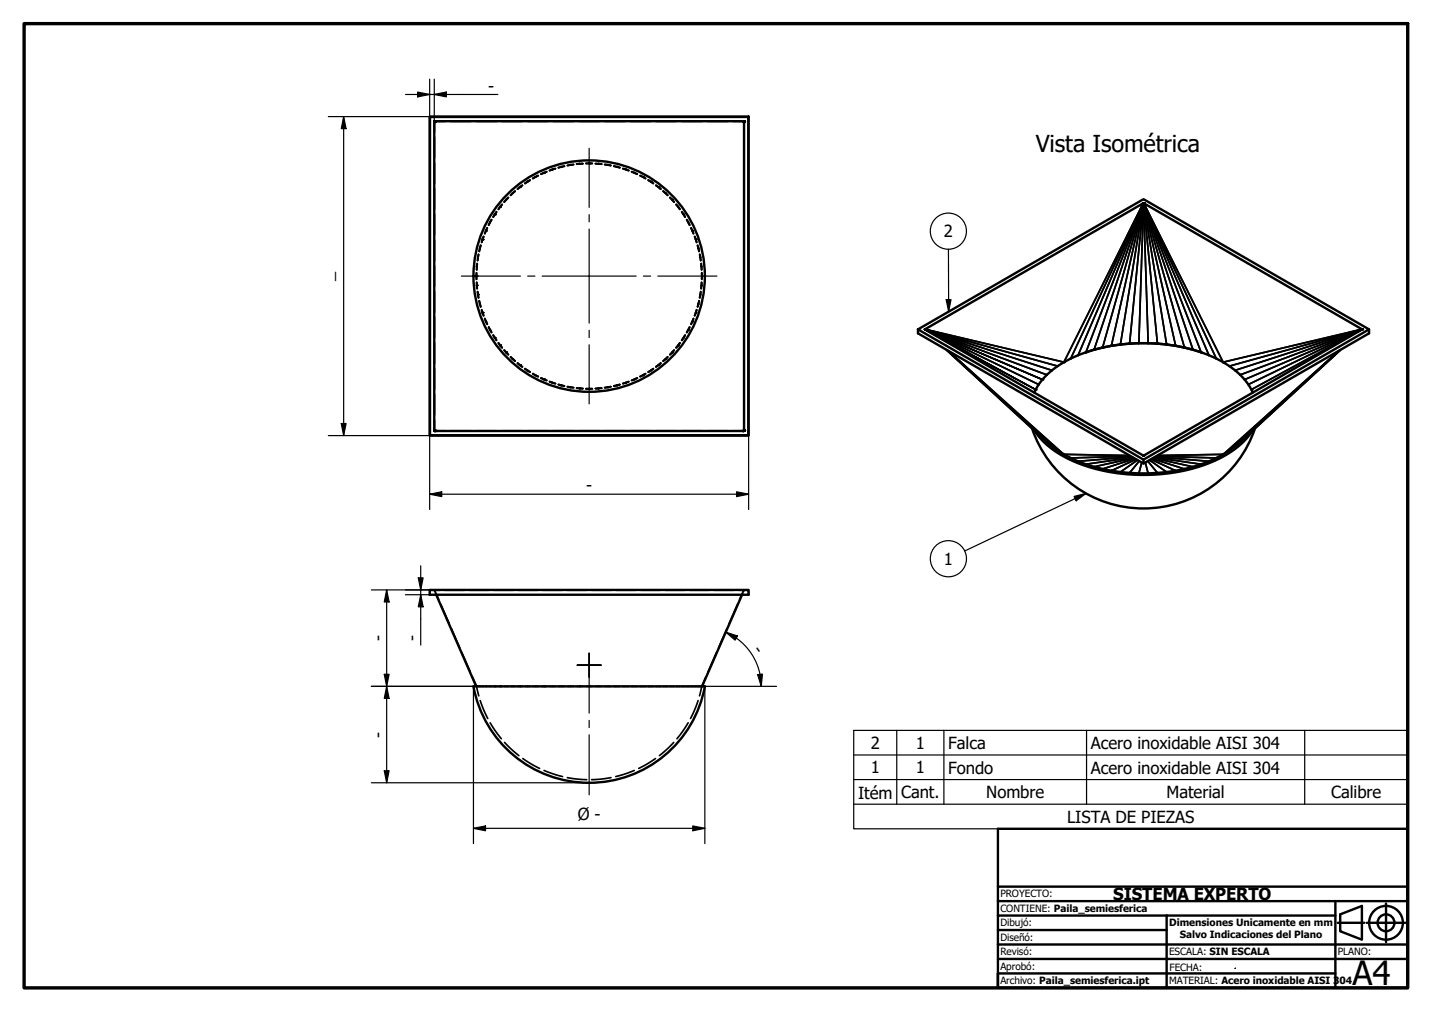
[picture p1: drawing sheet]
<svg xmlns="http://www.w3.org/2000/svg" width="297mm" height="210mm" viewBox="0 0 297 210" stroke-linecap="round" stroke-linejoin="round" font-family="sans-serif">
<!-- layer: Oculto (ISO) -->
<g fill="none" stroke="#000" stroke-width=".35">
<path d="M90.1 25.3h.1M90.1 25.2v2.2M90.1 28.5v4.2M90.1 33.8v4.3M90.1 39.1v4.3M90.1 25.2h.1M90.2 25.2h-.1M90.2 25.2h.1M92.3 25.2h-2.1M93.4 25.2h4.3M98.7 25.2h4.3M104.1 25.2h4.2"/>
<path d="M106.8 39.6l-.5 .4M107.8 38.8l-.5 .4M107.8 38.8h.1M107.9 38.8l-.5 .4M107.9 38.8l-.5 .5M107.9 38.8l.5-.3zM107.9 38.8h.1M108.3 38.4l-.5 .4M108.9 38.1l.5-.4zM109.4 37.6h.1M109.4 37.6l-.6 .4M109.4 25.2h4.3"/>
<path d="M109.4 37.7l.6-.3zM109.4 37.7h.1M109.9 37.3l-.5 .3M111 36.7l-.5 .3M111 36.6v.1M111.1 36.7h.1M111.1 36.7l-.6 .3M111.1 36.7l-.6 .4M111.1 36.7l.6-.3zM111.6 36.4l-.6 .2M112.7 35.8l-.5 .3M112.8 35.8h-.1"/>
<path d="M112.8 35.9l-.6 .3M112.8 35.9l.6-.3zM112.8 35.9h.1M113.4 35.6l-.6 .2M114 35.4l.6-.2zM114.5 35.1h.1M114.5 35.1l-.6 .2M114.6 35.2h.1M114.6 35.2l.6-.2zM114.7 25.2h4.3M115.2 34.9l-.6 .2M115.9 34.8l.6-.2z"/>
<path d="M116.4 34.6h.1M116.4 34.6l-.6 .1M116.5 34.6h.1M116.5 34.6l.6-.1zM117 34.4l-.6 .1M117.7 34.4l.7-.2-.7 .2M118.3 34.2h.1M118.3 34.2l-.6 .1M118.4 34.2h.1M118.9 34.1l-.6 .1M119 34.1l-.6 .1M119 34.2h-.6"/>
<path d="M119.6 34.1l.7-.1zM120.1 25.2h4.2M120.2 33.9l-.6 .1M120.2 33.9h.1M120.3 34h.1M120.3 34l.6-.1zM120.9 33.9h-.7M121.5 33.9h1.4M121.6 33.9h.6zM122.2 33.9h.1M122.2 33.9h.7zM123.5 33.9l.6 .1z"/>
<path d="M123.5 33.9h.7M124.1 34h.1M124.1 34l.7 .1zM124.2 33.9h.1M124.2 33.9l.6 .1M125.4 25.2h4.3M125.4 34.1l.6 .1M125.4 34.2h.6M125.5 34.1l.6 .1M126.1 34.2l.6 .2M126.1 34.2h.1M126.1 34.2l.7 .1"/>
<path d="M127.3 34.5l.6 .1zM127.4 34.4l.6 .2M127.9 34.6l.7 .2zM128 34.6h.1M128 34.6l.6 .1M129.2 34.9l.7 .2M129.8 35.2h.1M129.8 35.2l-.6-.2 1.2 .4M129.8 35.2l.6 .2M129.9 35.1h.1M129.9 35.1l.6 .2M130.7 25.2h4.3"/>
<path d="M131 35.6l1.2 .6zM131.1 35.6l.6 .2M131.7 35.8h.1M131.7 35.8l.5 .3M132.8 36.4l.6 .2M133.3 36.7h.1M133.3 36.7l-.5-.3 1.1 .6M133.3 36.7l.6 .4M133.4 36.6v.1M133.4 36.7l.6 .3M134.4 37.4l1.1 .7zM134.5 37.3l.6 .3"/>
<path d="M135 37.7h.1M135.1 37.6h.1M135.1 37.6l.5 .4M136 38.5l1.1 .7zM136.1 25.2h4.2M136.1 38.4l.5 .4M136.6 38.8h.1M136.6 38.8l.5 .4M137.6 39.6l.5 .4M141.4 25.2h4.3M146.7 25.2h4.3M152.1 25.2h2.1"/>
<path d="M154.2 25.2h.1M154.3 25.2h.1M154.3 25.2v2.2M154.3 25.3h.1M154.3 28.5v4.2M154.3 33.8v4.3M154.3 39.1v4.3M90.1 44.5v4.2M90.1 49.8v4.3M90.1 55.1v4.3M98.8 56.6v1.4M98.8 58.6l.1 1.3"/>
<path d="M98.9 57.3h.1M98.9 57.3v.6M98.9 55.3h.1M98.9 55.3l-.1 .6M98.9 56.6v.7M98.9 58.6v.6zM98.9 55.3v.7zM98.9 59.2l.1 .6zM98.9 59.2h.1M98.9 54.6v.7M99 54.7l-.1 .6zM99.1 53.4l-.1 .6"/>
<path d="M99.1 53.3v.1M99.2 53.4h.1M99.2 53.4l-.1 .7zM99.2 52.7l-.1 .6M99.3 52.8l-.1 .6zM99.6 51.5h.1M99.6 51.5l-.2 .7zM99.7 50.8l-.3 1.3M99.7 50.9l-.1 .6M99.8 50.9l-.2 .6M100 49.6l-.1 .6M100 49.6h.1"/>
<path d="M100.1 49.7l-.2 .6zM100.3 49l-.3 .6M100.3 49.1l-.2 .6M100.4 49.1l-.3 .6M100.7 47.8l-.2 .6M100.7 47.8h.1M100.8 47.9l-.2 .6M100.8 47.9h.1M101 47.2l-.3 .6M101.1 47.3l-.3 .6M101.7 46.1h.1M101.7 46.2l-.3 .5z"/>
<path d="M101.9 45.5l-.6 1.2M102 45.6l-.3 .5zM102.7 44.5l-.4 .5zM103 43.9l-.7 1.1M103 44l-.3 .5zM103.7 42.9l-.4 .5M103.7 42.8v.1M103.8 42.9l-.4 .5zM103.8 42.9h.1M104.1 42.4l-.4 .4M104.2 42.4l-.4 .5zM104.9 41.4l-.4 .5"/>
<path d="M105 41.4h-.1M105 41.4h.1M105 41.5l-.4 .4zM105.4 40.9l-.4 .5M105.5 41l-.5 .4zM105.9 40.5l.5-.4zM106.3 40l-.4 .5M106.3 40h.1M106.4 40.1l.5-.4zM106.4 40.1h.1M138 40.1h.1M138 40.1l-.5-.4 1 .8"/>
<path d="M138 40.1l.5 .4M138.1 40h.1M138.1 40l.5 .5M138.9 41l.9 .9zM139 40.9l.5 .5M139.4 41.4v.1M139.5 41.4h.1M139.5 41.4l.4 .5M140.2 42.4l.8 1zM140.3 42.4l.8 1M140.6 42.9h.1M141.4 44l.4 .5"/>
<path d="M141.5 43.9l.7 1.1M141.8 44.5l.3 .5zM142.4 45.6l.3 .5M142.4 45.6l.6 1.1-.3-.5M142.5 45.5l.6 1.2M142.7 46.1v.1M143.3 47.3l.3 .6zM143.4 47.2l.3 .6M143.6 47.9l.2 .6zM143.7 47.8h.1M143.7 47.8l.2 .6M144.1 49.1l.2 .6"/>
<path d="M144.1 49l.3 .6M144.3 49.7l.2 .6zM144.4 49.6h.1M144.4 49.6l.2 .6M144.7 50.9l.3 1.3zM144.7 50.8l.2 .7M144.8 51.5h.1M144.9 51.5h.1M144.9 51.5l.2 .6M145.1 52.8l.1 .6M145.1 52.8l.2 1.3M145.2 52.7l.1 .6"/>
<path d="M145.2 53.4h.1M145.2 53.4l.1 .7M145.3 53.3v.1M145.3 53.4l.1 .6M145.4 54.7l.1 1.3zM145.5 54.6l.1 .7M145.5 55.3h.1M145.5 59.2h.1M145.5 59.2l-.1 .6zM145.5 58.6v.6zM145.5 56.6l.1 .7M145.6 55.3h.1"/>
<path d="M145.6 55.3v.6M145.6 57.3h.1M145.6 57.3l-.1 .6M145.6 58.6l-.1 1.3M145.6 56.6v1.4M154.3 44.5v4.2M154.3 49.8v4.3M154.3 55.1v4.3M90.1 60.5v4.2M90.1 65.8v4.3M90.1 71.1v4.3M90.1 76.5v4.2"/>
<path d="M99 60.5l.2 1.3M99.1 60.5l.1 .6zM99.2 61.1l.1 .6zM99.2 61.1h.1M99.4 62.4l.1 .7M99.4 62.4l.2 .6zM99.5 63.1h.1M99.5 63.1l.2 .6M99.6 63h.1M99.6 63l.1 .6M99.6 63l.2 .6M99.9 64.3l.1 .6"/>
<path d="M99.9 64.2l.2 .6zM100 64.9h.1M100 64.9l.3 .6M100.1 64.9l.2 .6zM100.5 66.1l.2 .6M100.6 66.1l.2 .5M100.6 66l.2 .6M100.7 66.7l.3 .6M100.7 66.7h.1M100.8 66.6v.1M100.8 66.7l.3 .5M101.3 67.9l.3 .6"/>
<path d="M101.4 67.8l.3 .6zM101.6 68.5h.1M101.6 68.5l.3 .5M101.7 68.4h.1M101.7 68.4l.3 .5zM102.3 69.6l.3 .5M102.3 69.5l.4 .5zM102.6 70.1h.1M102.6 70.1l.4 .5M102.7 70l.3 .6zM102.7 70h.1M103.3 71.2l.8 1"/>
<path d="M103.4 71.1l.4 .5zM103.8 71.6l.4 .5M104.5 72.7l.4 .5M104.6 72.6l.4 .5zM104.9 73.2h.1M105 73.2l.4 .4M105 73.1l.5 .4zM105.9 74.1l.4 .4M105.9 74l.5 .4zM106.3 74.5h.1M106.3 74.5l.5 .4M106.4 74.4v.1"/>
<path d="M106.4 74.5l.5 .4zM107.3 75.4l1 .7M107.4 75.3l.5 .4M107.9 75.7l.5 .4zM108.8 76.5l.6 .4M108.9 76.5l.5 .3zM109.4 76.9h.1M109.4 76.9l.5 .3M109.4 76.8h.1M109.4 76.8l.6 .4zM110.5 77.5l.5 .4M110.5 77.5l.6 .3"/>
<path d="M111 77.9h.1M111 77.9l.6 .3M111.1 77.8h.1M111.1 77.8l.6 .3zM112.2 78.4l.5 .3M112.2 78.4l.6 .3M112.7 78.7h.1M112.8 78.7l.6 .3M112.8 78.7l.6 .2M113.9 79.2l.6 .2M114 79.1l.6 .3zM114.5 79.4h.1"/>
<path d="M114.6 79.4l.6 .2M114.6 79.4h.1M114.6 79.4l.6 .2zM115.8 79.8l.6 .2M115.9 79.7l.6 .2M116.4 80h.1M116.4 80l.6 .1M116.5 79.9h.1M116.5 79.9l.6 .2M116.5 79.9l.6 .1M127.9 79.9l-.6 .2M127.9 79.9l-.6 .1"/>
<path d="M127.9 79.9h.1M128.6 79.7l-.7 .2M128.6 79.8l-1.2 .3M129.8 79.4h.1M129.9 79.4l-.7 .2M129.9 79.4h.1M130.4 79.1l-.6 .3M130.4 79.1l-1.2 .5 .6-.2M130.5 79.2l-.6 .2M131.7 78.7l-.6 .3M131.7 78.7h.1M132.2 78.4l-1.2 .5"/>
<path d="M132.2 78.4l-.5 .3M132.8 78.1l1.1-.6zM133.3 77.8h.1M133.4 77.9l-.6 .3M133.4 77.9h.1M134 77.5l-.6 .4M134.4 77.2l1.1-.7zM135.1 76.9l-.6 .3M135.1 76.9h.1M135.6 76.5l-.5 .4M136 76.1l1.1-.8zM136.6 75.8l-.5 .3"/>
<path d="M136.6 75.8h.1M137.1 75.4l-.5 .4M138 74.4v.1M138.1 74.5l-.5 .4M138.1 74.5h.1M138.5 74l-.5 .4M138.5 74l-1 .9 .5-.4M138.6 74.1l-.5 .4M139.4 73.1l-.5 .4zM139.4 73.1h.1M139.5 73.2l-.5 .4M139.5 73.2h.1"/>
<path d="M139.8 72.6l-.4 .5zM139.9 72.7l-.4 .5M140.2 72.1l.8-1-.8 1M141.1 71.2l-.8 1M141.8 70h.1M141.8 70l.3-.5-.7 1.1M141.8 70l-.4 .6M141.8 70.1h.1M141.8 70.1l-.3 .5M142.2 69.6l-.4 .5M142.7 68.4l-.3 .5M142.7 68.4h.1"/>
<path d="M142.7 68.4l.3-.6-.6 1.1M142.8 68.5l-.3 .5M142.8 68.5h.1M143.1 67.9l-.3 .6M143.6 66.6v.1M143.6 66.6l.2-.5-.5 1.1M143.6 66.7l-.3 .5M143.7 66.7l-.3 .6M143.7 66.7h.1M143.9 66.1l-.2 .6M144.3 64.9l-.2 .6zM144.4 64.9l-.3 .6"/>
<path d="M144.4 64.9h.1M144.5 64.2l-.2 .6zM144.6 64.3l-.2 .6M144.8 63h.1M144.9 63.1l-.2 .6M144.9 63.1h.1M145 62.4l-.3 1.2zM145.1 62.4l-.2 .7M145.2 61.1l-.1 .6M145.2 61.1h.1M145.3 60.5l-.1 .6M145.4 60.5l-.2 1.3"/>
<path d="M154.3 60.5v4.2M154.3 65.8v4.3M154.3 71.1v4.3M154.3 76.5v4.2M90.1 89.3h.1M90.1 81.8v4.3M90.1 87.1v2.2M90.2 89.3h.1M90.2 89.3h2.1M93.4 89.3h4.3M98.7 89.3h4.3M104.1 89.3h4.2"/>
<path d="M109.4 89.3h4.3M114.7 89.3h4.3M117.7 80.2l.6 .2M117.7 80.2l.7 .1zM118.3 80.4h.1M118.3 80.4l.6 .1M118.4 80.3h.1M118.4 80.3l.6 .1zM119.6 80.5l.6 .1M119.6 80.5h.7zM120.1 89.3h4.2M120.2 80.6h.1"/>
<path d="M120.2 80.6h.7M120.3 80.5h.1M120.3 80.5l.6 .1zM121.5 80.7h1.4M121.6 80.6h.6zM122.2 80.6h.1M122.2 80.6h.7zM123.5 80.6l.6-.1zM124.1 80.5h.1M124.1 80.5h.7zM124.2 80.6h-.7M124.2 80.6h.1"/>
<path d="M124.8 80.5l-.6 .1M125.4 89.3h4.3M125.4 80.4l.6-.1zM126.1 80.3h.1M126.1 80.3l.6-.1-.6 .1M126.1 80.4l-.6 .1M126.1 80.4h.1M126.8 80.2l-.7 .2M130.7 89.3h4.3M136.1 89.3h4.2M141.4 89.3h4.3M146.7 89.3h4.3"/>
<path d="M152.1 89.3h2.1M154.2 89.3h.1M154.3 89.3h.1M154.3 81.8v4.3M154.3 87.1v2.2M89.2 123.1v.3M90.1 122.4l.1 .3M90.1 122.4h.1M90.1 122.4l.9 2M90.2 122.4h.1M90.3 123.1l.2 .3M91.2 122.4h-2v.3"/>
<path d="M91.4 125.4l1.8 4M92.2 122.4h4.1M93.6 130.4l1.8 4M95.8 135.4l1.7 4M97.3 122.4h4.1M102.4 122.4h4.1M107.5 122.4h4M112.6 122.4h4M117.6 122.4h4.1M122.7 122.4h4.1M127.8 122.4h4.1M132.9 122.4h4"/>
<path d="M137.9 122.4h4.1M143 122.4h4.1M148.1 122.4h4.1M148.6 135.4l-1.7 4M150.8 130.4l-1.7 4M153 125.4l-1.8 4M153.2 122.4h2v.3M154.1 123.1l-.2 .3M154.2 122.4h.1M154.3 122.4h.1M154.3 122.4l-.9 2M154.3 122.4l-.1 .3"/>
<path d="M155.2 123.1v.3M98 140.4l.9 2M98.9 142.4h.1M98.9 142.4l.4 1.9M99.1 142.4h.2M99.4 142.4h.4M99.6 145.3l1.6 3.7M99.9 142.4h.5M100.8 142.4h.1M100.8 142.4h-.2M100.8 142.4h.3M101.4 142.4h.6"/>
<path d="M101.7 149.9l2.3 3.3M102.3 142.4h.7M103.4 142.4h.8M104.6 142.4h.9M104.7 154l2.9 2.7M105.9 142.4h1M107.4 142.4h1M108.4 157.3l3.5 2.1M109.4 142.4h.1M109.4 142.4h-.5M109.4 142.4h.6M111.1 142.4h.1"/>
<path d="M111.1 142.4h-.6M111.1 142.4h.6M112.2 142.4h1.2M112.9 159.8l3.8 1.3M114.6 142.4h.1M114.6 142.4h-.6M114.6 142.4h.6M116.5 142.4h.1M116.5 142.4h-.6M116.5 142.4h.6M117.7 142.4h1.3M120.9 142.4h-1.3"/>
<path d="M122.2 142.4h-.6M122.2 142.4h.7M123.5 142.4h1.3M125.4 142.4h1.3M127.3 142.4h1.3M129.2 142.4h1.2M131 142.4h1.2M131.6 159.8l-3.9 1.3M132.7 142.4h1.2M134.4 142.4h1.1M136 157.3l-3.5 2.1M136 142.4h1"/>
<path d="M137.5 142.4h1M138.9 142.4h.9M139.8 154l-3 2.7M140.2 142.4h.8M141.4 142.4h.7M142.7 149.9l-2.3 3.3M143 142.4h-.6M143.8 142.4h-.5M144.1 142.4h.4M144.7 142.4h.3M144.8 145.3l-1.6 3.7M145.1 142.4h.2"/>
<path d="M145.6 142.4h-.2M145.6 142.4l-.5 1.9M146.4 140.4l-.8 2M117.7 161.3l4 .4M126.7 161.3l-4 .4"/>
</g>
<g fill="#000">
<circle cx="90.1" cy="25.3" r=".17"/>
<circle cx="90.1" cy="25.2" r=".17"/>
<circle cx="90.2" cy="25.2" r=".17"/>
<circle cx="107.9" cy="38.8" r=".17"/>
<circle cx="109.4" cy="37.6" r=".17"/>
<circle cx="112.8" cy="35.9" r=".17"/>
<circle cx="120.3" cy="34" r=".17"/>
<circle cx="122.2" cy="33.9" r=".17"/>
<circle cx="126" cy="34.2" r=".17"/>
<circle cx="127.9" cy="34.6" r=".17"/>
<circle cx="133.4" cy="36.7" r=".17"/>
<circle cx="135.1" cy="37.6" r=".17"/>
<circle cx="136.6" cy="38.8" r=".17"/>
<circle cx="154.2" cy="25.2" r=".17"/>
<circle cx="154.3" cy="25.2" r=".17"/>
<circle cx="154.3" cy="25.3" r=".17"/>
<circle cx="98.9" cy="57.3" r=".17"/>
<circle cx="98.9" cy="59.2" r=".17"/>
<circle cx="100.1" cy="49.7" r=".17"/>
<circle cx="100.8" cy="47.9" r=".17"/>
<circle cx="102.7" cy="44.5" r=".17"/>
<circle cx="103.8" cy="42.9" r=".17"/>
<circle cx="139.5" cy="41.4" r=".17"/>
<circle cx="141.8" cy="44.5" r=".17"/>
<circle cx="143.6" cy="47.9" r=".17"/>
<circle cx="144.3" cy="49.7" r=".17"/>
<circle cx="144.4" cy="49.6" r=".17"/>
<circle cx="145.5" cy="59.2" r=".17"/>
<circle cx="145.6" cy="57.3" r=".17"/>
<circle cx="99.2" cy="61.1" r=".17"/>
<circle cx="100.1" cy="64.9" r=".17"/>
<circle cx="100.1" cy="64.8" r=".17"/>
<circle cx="100.7" cy="66.7" r=".17"/>
<circle cx="101.6" cy="68.5" r=".17"/>
<circle cx="102.7" cy="70" r=".17"/>
<circle cx="103.7" cy="71.7" r=".17"/>
<circle cx="103.8" cy="71.6" r=".17"/>
<circle cx="105" cy="73.1" r=".17"/>
<circle cx="106.3" cy="74.5" r=".17"/>
<circle cx="107.9" cy="75.7" r=".17"/>
<circle cx="112.8" cy="78.7" r=".17"/>
<circle cx="127.9" cy="79.9" r=".17"/>
<circle cx="133.4" cy="77.9" r=".17"/>
<circle cx="135" cy="76.8" r=".17"/>
<circle cx="136.6" cy="75.7" r=".17"/>
<circle cx="136.6" cy="75.8" r=".17"/>
<circle cx="138.1" cy="74.5" r=".17"/>
<circle cx="139.4" cy="73.1" r=".17"/>
<circle cx="139.5" cy="73.2" r=".17"/>
<circle cx="140.6" cy="71.6" r=".17"/>
<circle cx="140.7" cy="71.7" r=".17"/>
<circle cx="142.8" cy="68.5" r=".17"/>
<circle cx="143.7" cy="66.7" r=".17"/>
<circle cx="144.3" cy="64.9" r=".17"/>
<circle cx="144.3" cy="64.8" r=".17"/>
<circle cx="90.1" cy="89.3" r=".17"/>
<circle cx="90.2" cy="89.3" r=".17"/>
<circle cx="120.3" cy="80.5" r=".17"/>
<circle cx="122.2" cy="80.6" r=".17"/>
<circle cx="126" cy="80.3" r=".17"/>
<circle cx="154.2" cy="89.3" r=".17"/>
<circle cx="154.3" cy="89.3" r=".17"/>
<circle cx="90.1" cy="122.4" r=".17"/>
<circle cx="90.2" cy="122.4" r=".17"/>
<circle cx="154.2" cy="122.4" r=".17"/>
<circle cx="154.3" cy="122.4" r=".17"/>
<circle cx="98.9" cy="142.4" r=".17"/>
<circle cx="99.2" cy="142.4" r=".17"/>
<circle cx="99.6" cy="142.4" r=".17"/>
<circle cx="100.1" cy="142.4" r=".17"/>
<circle cx="101.7" cy="142.4" r=".17"/>
<circle cx="102.7" cy="142.4" r=".17"/>
<circle cx="103.8" cy="142.4" r=".17"/>
<circle cx="105" cy="142.4" r=".17"/>
<circle cx="106.4" cy="142.4" r=".17"/>
<circle cx="107.9" cy="142.4" r=".17"/>
<circle cx="112.8" cy="142.4" r=".17"/>
<circle cx="120.3" cy="142.4" r=".17"/>
<circle cx="122.2" cy="142.4" r=".17"/>
<circle cx="145.6" cy="142.4" r=".17"/>
</g>
<!-- layer: Visible (ISO) -->
<g fill="none" stroke="#000" stroke-width=".5">
<path d="M89.1 24.2h66.2v66.1h-66.2zM89.2 24.3h66v66h-66zM90.1 25.3h.1M90.1 25.2v.1M90.1 25.2h.1M90.2 25.2l-.1 64.1M90.2 25.2h-.1M90.3 25.1l-.1 .1M154.2 25.1h.1M154.2 25.1l.1 .1M154.2 25.2h-64.1M154.3 25.2h.1"/>
<path d="M154.3 25.2v64M154.3 25.2v.1M154.3 25.3h.1M237.1 42.2l-45.2 26.1M237.1 42.2h.1M237.2 42.1h.1M237.2 42.2h.1M237.2 42.1v.1M237.2 42.1l-.1 .1M237.2 42.1l.1 .1M237.3 42.2l45.2 26.1M190.4 68.3v.8l46.8 27 46.8-27v-.8"/>
<path d="M190.4 68.3l46.8-27 46.8 27-46.8 27zM191.9 68.3h.1M191.9 68.3v.1M191.9 68.4l45.2 26.1M196.4 72.6l20.6 19M217.1 77.7a10.9 10.9 0 0 0-2.6 3.7M217.1 77.7h.1M218.2 76.8l-1.1 .9M218.2 76.8h.1M219.4 75.9l-1.2 .9M219.4 75.9h.1M222.1 74.4l-2.7 1.5"/>
<path d="M222.1 74.4h.1M223.6 73.7l-1.5 .7M223.6 73.7h.1M225.2 73.1l-1.6 .6M226.9 72.5l-1.7 .6M226.9 72.5h.1M228.7 72.1l-1.8 .4M228.7 72.1h.1M230.5 71.7l-1.8 .4M230.5 71.7h.1M232.4 71.5l-1.9 .2M232.4 71.5h.1"/>
<path d="M234.3 71.3l-1.9 .2M236.2 71.2l-1.9 .1M236.2 71.2h2M238.2 71.2l1.9 .1M240.1 71.3h.1M240.1 71.3l1.9 .2M242 71.5h.1M242 71.5l1.9 .2M243.9 71.7h.1M243.9 71.7l1.8 .4M245.7 72.1h.1M245.7 72.1l1.8 .4"/>
<path d="M247.5 72.5h.1M247.5 72.5l1.6 .6M249.1 73.1l1.7 .6M250.8 73.7h.1M250.8 73.7l1.5 .7M252.3 74.4h.1M252.3 74.4l1.4 .7M253.7 75.1h.1M253.7 75.1l1.3 .8M255 75.9h.1M255 75.9l1.2 .9M256.2 76.8h.1"/>
<path d="M256.2 76.8l1.1 .9M257.3 77.7h.1M257.3 77.7l.9 1M258.2 78.7h.1M258.2 78.7l.8 1M259 79.7h.1M259 79.7l.9 1.7M278 72.6l-20.6 19M282.5 68.3h.1M282.5 68.4l-45.2 26.1M282.5 68.4h.1M282.5 68.3v.1"/>
<path d="M90.1 89.3h.1M90.1 89.4h.1M90.2 89.4h.1M154.2 89.4h.1M154.2 89.4h-64M154.3 89.3v.1M154.3 89.3l-.1 .1M154.3 89.3h.1M154.3 89.2v.1M154.3 89.2h.1M214.1 88.8a24.4 24.4 0 0 0 23.1 16.7 24.4 24.4 0 0 0 23.1-16.7M214.6 89.3a20.4 20.4 0 0 0 11.9 7.8 38.5 38.5 0 0 0 26.9-2.2 16.5 16.5 0 0 0 6.4-5.6"/>
<path d="M217 91.6h.1M217 91.6l1.1 .9 2.5 1.7M220.6 94.2h.1M220.7 94.2h.1M220.7 94.2l1.4 .8M222.1 95h.1M222.1 95l1.5 .7M223.6 95.7h.1M223.6 95.7l3.3 1.1M226.9 96.8h.1M226.9 96.8l1.8 .5M228.7 97.3h.1"/>
<path d="M228.7 97.3l3.7 .6M232.4 97.9h.1M232.4 97.9l1.9 .2M234.3 98.1h.1M234.3 98.1h5.8M237.1 94.5h.1M237.1 94.5h.2M237.2 95.3v.8M237.3 94.5h.1M240.1 98.1h.1M245.7 97.3l-5.6 .8M245.7 97.3h.1"/>
<path d="M247.4 96.8h.1M247.4 96.8l-1.7 .5M250.8 95.7l-3.3 1.1M250.8 95.7h.1M253.7 94.2l-2.9 1.5M253.7 94.2h.1M253.8 94.2h-.1M253.8 94.2h.1M257.4 91.6h.1M257.4 91.6l-1.1 .9-2.5 1.7M89.1 122.4h66.2v1h-66.2zM90.5 123.4l8.3 19"/>
<path d="M153.9 123.4l-8.3 19M98.2 142.4h48a24.4 24.4 0 0 1-24 20 24.4 24.4 0 0 1-24-20z"/>
<circle cx="122.2" cy="57.3" r="24"/>
</g>
<g fill="#000">
<circle cx="90.1" cy="25.3" r=".25"/>
<circle cx="90.1" cy="25.2" r=".25"/>
<circle cx="90.2" cy="25.2" r=".25"/>
<circle cx="90.2" cy="25.1" r=".25"/>
<circle cx="90.3" cy="25.1" r=".25"/>
<circle cx="154.2" cy="25.1" r=".25"/>
<circle cx="154.3" cy="25.2" r=".25"/>
<circle cx="154.3" cy="25.3" r=".25"/>
<circle cx="237.2" cy="42.1" r=".25"/>
<circle cx="237.3" cy="42.2" r=".25"/>
<circle cx="191.9" cy="68.3" r=".25"/>
<circle cx="216.2" cy="78.7" r=".25"/>
<circle cx="220.7" cy="75.1" r=".25"/>
<circle cx="225.2" cy="73.1" r=".25"/>
<circle cx="234.3" cy="71.3" r=".25"/>
<circle cx="253.7" cy="75.1" r=".25"/>
<circle cx="282.5" cy="68.3" r=".25"/>
<circle cx="90.1" cy="89.3" r=".25"/>
<circle cx="90.1" cy="89.4" r=".25"/>
<circle cx="90.2" cy="89.4" r=".25"/>
<circle cx="90.3" cy="89.4" r=".25"/>
<circle cx="154.2" cy="89.4" r=".25"/>
<circle cx="154.3" cy="89.4" r=".25"/>
<circle cx="154.3" cy="89.3" r=".25"/>
<circle cx="214.8" cy="80.8" r=".25"/>
<circle cx="259.6" cy="80.8" r=".25"/>
</g>
<!-- layer: Visible fina (ISO) -->
<g fill="#000">
<circle cx="237.1" cy="42.2" r=".17"/>
<circle cx="237.2" cy="42.2" r=".17"/>
<circle cx="237.3" cy="42.2" r=".17"/>
<circle cx="191.9" cy="68.3" r=".17"/>
<circle cx="191.9" cy="68.4" r=".17"/>
<circle cx="225.2" cy="73.1" r=".17"/>
<circle cx="226.9" cy="72.5" r=".17"/>
<circle cx="228.7" cy="72.1" r=".17"/>
<circle cx="230.5" cy="71.7" r=".17"/>
<circle cx="232.4" cy="71.5" r=".17"/>
<circle cx="234.3" cy="71.3" r=".17"/>
<circle cx="236.2" cy="71.2" r=".17"/>
<circle cx="238.2" cy="71.2" r=".17"/>
<circle cx="240.1" cy="71.3" r=".17"/>
<circle cx="242" cy="71.5" r=".17"/>
<circle cx="243.9" cy="71.7" r=".17"/>
<circle cx="245.7" cy="72.1" r=".17"/>
<circle cx="247.5" cy="72.5" r=".17"/>
<circle cx="249.1" cy="73.1" r=".17"/>
<circle cx="282.5" cy="68.4" r=".17"/>
<circle cx="282.5" cy="68.3" r=".17"/>
<circle cx="237.1" cy="94.5" r=".17"/>
<circle cx="237.2" cy="94.5" r=".17"/>
<circle cx="237.3" cy="94.5" r=".17"/>
</g>
<g fill="none" stroke="#000" stroke-width=".35">
<path d="M237.1 42.2l-16.4 32.9-28.8-6.8M237.2 42.2l-15.1 32.2M237.2 42.2l-13.6 31.5M237.2 42.1l-12 31M237.2 42.1l-10.3 30.4M237.2 42.1l-6.7 29.6M237.2 42.1l-8.5 30M237.2 42.1l-4.8 29.4M237.2 42.1l-2.9 29.2M237.2 42.1l1 29.1M237.2 42.1l-1 29.1M237.2 42.1l4.8 29.4"/>
<path d="M237.2 42.1l2.9 29.2M237.2 42.1l6.7 29.6M237.2 42.1l10.3 30.4M237.2 42.1l8.5 30M237.2 42.1l12 31M237.2 42.2l13.6 31.5M237.2 42.2h.1M237.2 42.2l15.1 32.2M237.3 42.2l16.4 32.9 28.8-6.8M191.9 68.3l22.9 12.5-22.9-12.5 23.5 11.4M191.9 68.3l.9 .6M191.9 68.3l.1 .1"/>
<path d="M191.9 68.3v.1M191.9 68.3h.1M191.9 68.3l27.5 7.6-27.5-7.6 26.3 8.5-26.3-8.5 25.2 9.4-25.2-9.4 24.3 10.4-24.3-10.4 23.5 11.4M191.9 68.4h.1M192.1 68.5l-.2-.2 .2 .2M196.4 72.6l21.7 19.9M196.5 72.7l22.8 20.7M196.7 72.8l23.9 21.4M277.7 72.8l-23.9 21.4M277.9 72.7l-22.8 20.7M282.3 68.5l.2-.2-.2 .2M282.4 68.4l.1-.1-.1 .1"/>
<path d="M282.5 68.3h.1M282.5 68.3l-27.5 7.6M282.5 68.3l-26.3 8.5M282.5 68.3l-23.5 11.4M282.5 68.3l-24.3 10.4M282.5 68.3v.1M282.5 68.3l-25.2 9.4M282.5 68.3l-22.9 12.5M282.5 68.3l-.8 .5M282.5 68.3l-.9 .6M220.7 94.2l13.6 .3M234.6 94.6l-12.5 .4"/>
<path d="M234.8 94.8l-11.2 .9M235 94.9l-9.8 1.4M235 94.9l-9.7 1.4M235.2 95l-8.3 1.8M235.4 95.1l-6.7 2.2M235.7 95.3l-5.2 2.3M236 95.4l-3.6 2.5M236.3 95.6l-2 2.5M236.8 95.9l-.6 2.3M237.2 94.5h.1M237.6 95.9l.6 2.3M238.1 95.6l2 2.5"/>
<path d="M238.7 95.3l5.2 2.3M239 95.1l6.7 2.2M239.2 95l8.3 1.8M239.4 94.9l9.8 1.4M239.6 94.8l11.2 .9M239.8 94.6l12.5 .4M239.9 94.6l12.4 .4M242 97.9l-3.6-2.5 3.6 2.5M253.7 94.2l-13.6 .3M257.4 91.6l20.6-19-21.7 19.9"/>
</g>
<g fill="none" stroke="#000" stroke-width=".25">
<path d="M196.7 51.7l.1 12.9M196.3 62.1h1l-.5 2.5zM222.8 103l2.5-.7-2.1 1.6zM225.3 102.3l-25.2 12M177.1 156.6h114.9M186 151.5v15.3M195.8 151.5v15.3M225.4 151.5v15.3M270.6 151.5v15.3M177.1 161.7h114.9v-10.2h-114.9v15.3M177.1 166.8v5.1h114.9v-5.1M292 161.7v5.1h-114.9"/>
<circle cx="196.7" cy="47.9" r="3.7"/>
<circle cx="196.7" cy="115.9" r="3.7"/>
</g>
<g fill="none" stroke="#000" stroke-width=".5">
<path d="M207 189.9v-18h85v33h-85M207 192.9h35M207 195.9h85M207 198.9h85M207 183.9h85M207 186.9h85M242 189.9h-35v15v-3h70M242 189.9v15M242 189.9h35M277 186.9v18M277.5 191.4h5.5M278 189.7l4.5-1.8v7l-4.5-1.7z"/>
<path d="M283.5 191.4h8M287.5 187.4v8"/>
<circle cx="287.5" cy="191.4" r="3.5"/>
<circle cx="287.5" cy="191.4" r="1.75"/>
</g>
<!-- layer: 0 -->
<path d="M256.2 200.8h.1" fill="none" stroke="#000" stroke-width=".25"/>
<path d="M291.4 198.9h.6" fill="none" stroke="#000" stroke-width=".25"/>
<!-- layer: Borde (ISO) -->
<path d="M5 4.9h287v200h-287z" fill="none" stroke="#000" stroke-width=".7"/>
<g fill="#000">
<path d="M196.3 62.1h1l-.5 2.5z" fill-rule="evenodd"/>
<path d="M222.8 103l2.5-.7-2.1 1.6z" fill-rule="evenodd"/>
</g>
<!-- layer: Cota (ISO) -->
<g fill="none" stroke="#000" stroke-width=".25">
<path d="M84.1 19.6h19.2M86.6 19.1l2.5 .5-2.5 .5zM89.1 16.4v7.8h-21M90.1 19.6l2.5-.5v1zM90.1 16.4v8.9M71.3 24.2l.5 2.5h-1zM71.3 24.2v66.1M68.1 90.3h21v15.4M70.8 87.8h1l-.5 2.5zM155.3 90.3v15.4M86.8 119.9h1l-.5 2.5zM87.3 117.4v16.4"/>
<path d="M89.1 102.5l2.5-.5v1zM89.1 102.5h66.2M152.8 102l2.5 .5-2.5 .5zM77 122.4h12.1M79.7 139.9h1l-.5 2.5zM80.2 122.4l.5 2.5h-1zM80.2 122.4v40M84.1 123.4h5M87.3 123.4l.5 2.5h-1zM150.5 131.1l2.5 .8-.5 .9zM150.5 131.1a12.3 12.3 0 0 1 7.4 11.3M157.2 139.9l1-.1-.3 2.6z"/>
<path d="M77 142.4h21.2v32.6M79.7 159.9h1l-.5 2.5zM80.2 142.4l.5 2.5h-1zM161.1 142.4h-14.9v32.6M77 162.4h45.1M98.2 171.8l2.5-.5v1zM98.2 171.8h48M143.7 171.3l2.5 .5-2.5 .5z"/>
</g>
<g fill="#000">
<path d="M90.1 19.6l2.5-.5v1z" fill-rule="evenodd"/>
<path d="M71.3 24.2l.5 2.5h-1z" fill-rule="evenodd"/>
<path d="M86.6 19.1l2.5 .5-2.5 .5z" fill-rule="evenodd"/>
<path d="M70.8 87.8h1l-.5 2.5z" fill-rule="evenodd"/>
<path d="M86.8 119.9h1l-.5 2.5z" fill-rule="evenodd"/>
<path d="M89.1 102.5l2.5-.5v1z" fill-rule="evenodd"/>
<path d="M152.8 102l2.5 .5-2.5 .5z" fill-rule="evenodd"/>
<path d="M79.7 139.9h1l-.5 2.5z" fill-rule="evenodd"/>
<path d="M80.2 122.4l.5 2.5h-1z" fill-rule="evenodd"/>
<path d="M87.3 123.4l.5 2.5h-1z" fill-rule="evenodd"/>
<path d="M150.5 131.1l2.5 .8-.5 .9z" fill-rule="evenodd"/>
<path d="M157.2 139.9l1-.1-.3 2.6z" fill-rule="evenodd"/>
<path d="M79.7 159.9h1l-.5 2.5z" fill-rule="evenodd"/>
<path d="M80.2 142.4l.5 2.5h-1z" fill-rule="evenodd"/>
<path d="M98.2 171.8l2.5-.5v1z" fill-rule="evenodd"/>
<path d="M143.7 171.3l2.5 .5-2.5 .5z" fill-rule="evenodd"/>
</g>
<!-- layer: Marca de centro (ISO) -->
<g fill="none" stroke="#000" stroke-width=".25">
<path d="M122.2 30.8v12.2M95.7 57.3h12.3M109.5 57.3h1.5M112.5 57.3h19.5M122.2 44.5v1.5M122.2 47.5v19.5M133.5 57.3h1.5M136.5 57.3h12.2M122.2 68.5v1.5M122.2 71.5v12.3M119.7 138h2.5h-2.5M122.2 135.5v2.5v-2.5"/>
<path d="M124.7 138h-2.5h2.5M122.2 140.5v-2.5v9.9M122.2 149.4v1.5M122.2 152.4v12.5"/>
</g>
<text font-size="6.9" x="280.6" y="204.4">A4</text>
<text font-size="4.8" x="214.9" y="31.5">Vista Isométrica</text>
<g font-size="3.5">
<text x="101.3" y="19">-</text>
<text x="195.8" y="49.2">2</text>
<text x="69.3" y="58.2" transform="rotate(-90 69.3 58.2)">_</text>
<text x="121.6" y="101.9">-</text>
<text x="195.8" y="117.1">1</text>
<text x="79.6" y="133" transform="rotate(-90 79.6 133)">-</text>
<text x="86.7" y="133" transform="rotate(-90 86.7 133)">-</text>
<text x="156" y="134.8" transform="rotate(57 156 134.8)">-</text>
<text x="79.6" y="153" transform="rotate(-90 79.6 153)">-</text>
<text x="180.6" y="155.3">2</text>
<text x="190" y="155.3">1</text>
<text x="196.7" y="155.4">Falca</text>
<text x="226.3" y="155.4">Acero inoxidable AISI 304</text>
<text x="180.6" y="160.4">1</text>
<text x="190" y="160.4">1</text>
<text x="196.7" y="160.5">Fondo</text>
<text x="226.3" y="160.5">Acero inoxidable AISI 304</text>
<text x="178" y="165.7">Itém</text>
<text x="186.9" y="165.5">Cant.</text>
<text x="204.6" y="165.6">Nombre</text>
<text x="242" y="165.6">Material</text>
<text x="276.1" y="165.6">Calibre</text>
<text x="119.8" y="170.1">Ø -</text>
<text x="221.3" y="170.6">LISTA DE PIEZAS</text>
<text x="230.9" y="186.6">SISTEMA EXPERTO</text>
</g>
<g font-size="2.1">
<text x="207.5" y="186.2">PROYECTO:</text>
<text x="207.5" y="189.2">CONTIENE: Paila_semiesferica</text>
<text x="207.5" y="195.2">Diseñó:</text>
<text x="207.5" y="192.2">Dibujó:</text>
<text x="242.5" y="192.1">Dimensiones Unicamente en mm</text>
<text x="244.7" y="194.6">Salvo Indicaciones del Plano</text>
<text x="207.5" y="201.2">Aprobó:</text>
<text x="207.5" y="198.2">Revisó:</text>
<text x="242.5" y="198.2">ESCALA: SIN ESCALA</text>
<text x="242.6" y="201.4">FECHA:</text>
<text x="277.5" y="198.2">PLANO:</text>
<text x="207.5" y="204.2">Archivo: Paila_semiesferica.ipt</text>
<text x="242.5" y="204.2">MATERIAL: Acero inoxidable AISI 304</text>
</g>
</svg>
